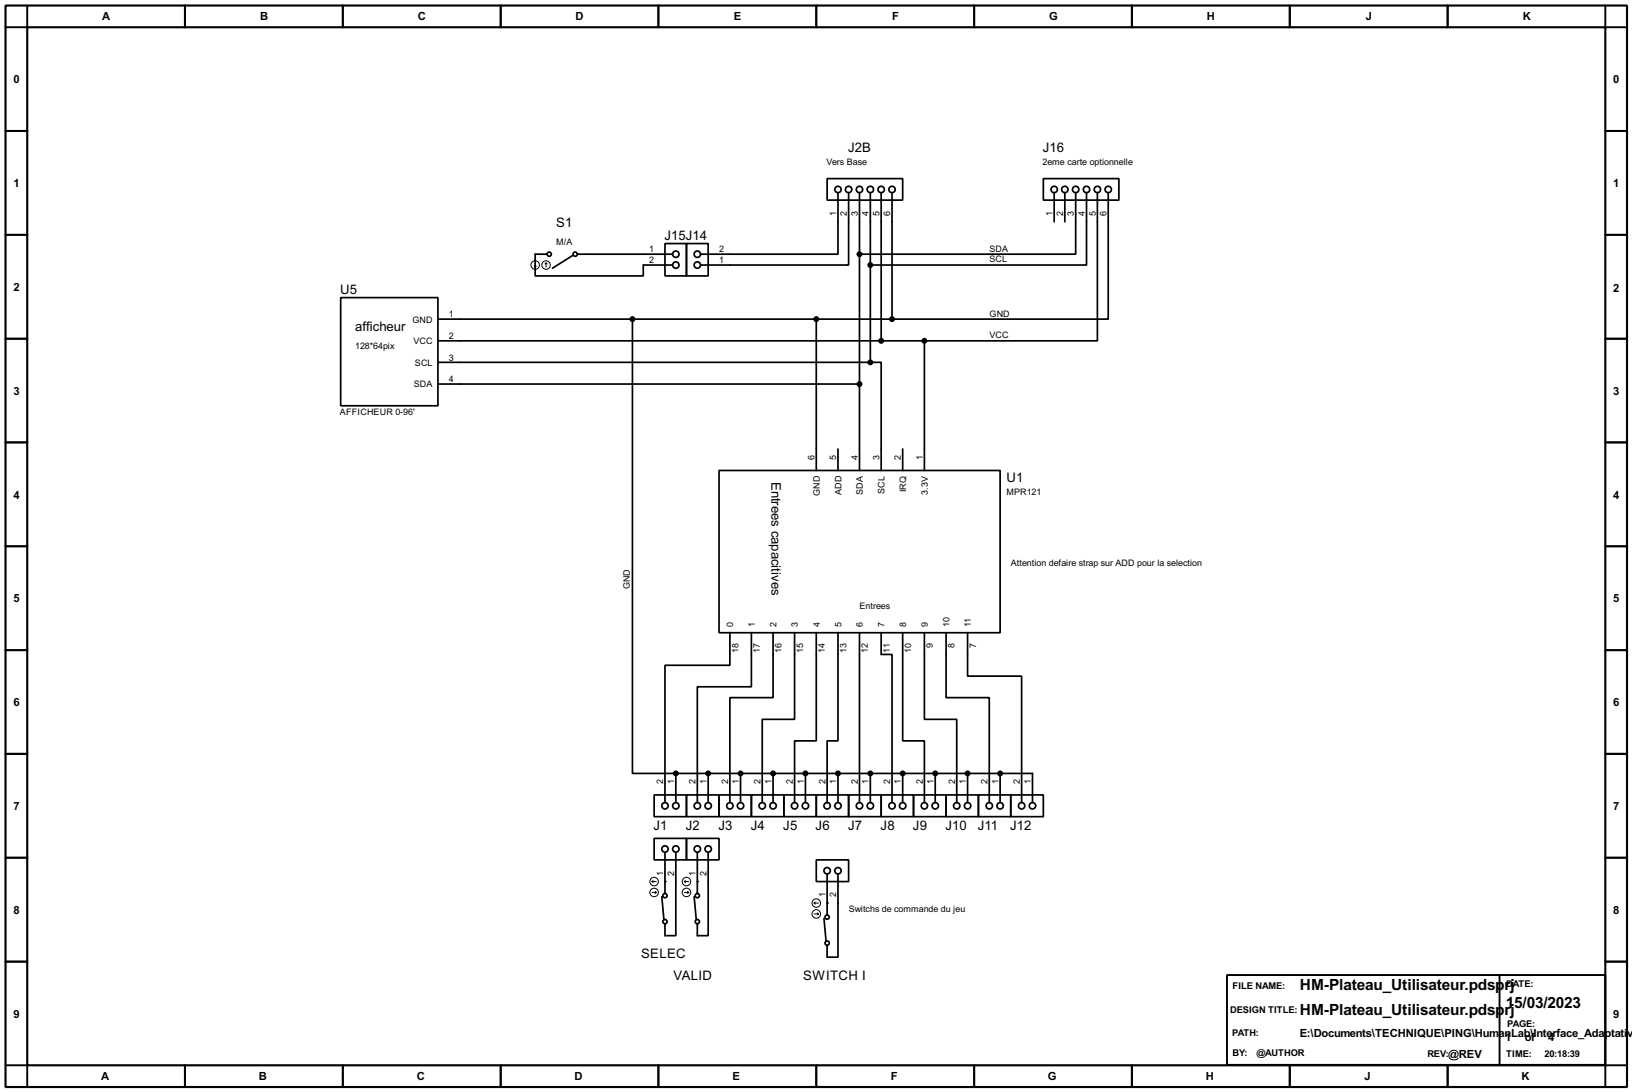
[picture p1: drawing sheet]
<svg xmlns="http://www.w3.org/2000/svg" width="383mm" height="256mm" viewBox="0 0 383 256" stroke-linecap="round" stroke-linejoin="round" font-family="sans-serif">
<path d="M1.3 1.3h381v254h-381zM6.4 6.4h370.8v243.8h-370.8z" fill="none" stroke="#000" stroke-width=".5"/>
<g fill="none" stroke="#000" stroke-width=".45">
<path d="M6.4 1.3v5.1h-5.1M43.5 1.3v5.1M80.6 1.3v5.1M117.7 1.3v5.1M154.7 1.3v5.1M191.8 1.3v5.1M228.9 1.3v5.1M266 1.3v5.1M303.1 1.3v5.1M340.2 1.3v5.1M377.2 1.3v5.1h5.1M1.3 30.8h5.1"/>
<path d="M377.2 30.8h5.1M1.3 55.2h5.1M377.2 55.2h5.1M1.3 79.6h5.1M377.2 79.6h5.1M1.3 103.9h5.1M377.2 103.9h5.1M1.3 128.3h5.1M377.2 128.3h5.1M1.3 152.7h5.1M377.2 152.7h5.1M1.3 177.1h5.1"/>
<path d="M377.2 177.1h5.1M1.3 201.5h5.1M377.2 201.5h5.1M1.3 225.9h5.1M288.3 229h88.9v21.1h-88.9zM352.4 229v21.1M377.2 225.9h5.1M1.3 250.2h5.1v5.1M43.5 250.2v5.1M80.6 250.2v5.1M117.7 250.2v5.1M154.7 250.2v5.1"/>
<path d="M191.8 250.2v5.1M228.9 250.2v5.1M266 250.2v5.1M303.1 250.2v5.1M340.2 250.2v5.1M382.3 250.2h-5.1v5.1"/>
</g>
<g fill="none" stroke="#000" stroke-width=".4">
<path d="M128.6 59.7h-2.8v5.1h25.4v-2.5h6.8M134.7 60l-4.9 3M135.7 59.7h22.3M156.3 57.2h5v7.6h-5zM161.3 57.2h5.1v7.6h-5.1zM194.4 42h17.7v5h-17.7zM196.9 45.3v14.4h-32.3M199.4 45.3v17h-34.8M202 45.3v65.2M204.5 45.3v39.8M207.1 45.3v34.8M209.6 45.3v29.7"/>
<path d="M245.2 42h17.7v5h-17.7zM247.7 45.3v6.8M250.2 45.3v6.8M252.8 45.3v14.4h-50.8M255.3 45.3v17h-50.8M257.9 45.3v34.8h-40.7M260.4 45.3v29.7h-50.8M80.1 69.9h22.8v25.4h-22.8zM102.9 75h106.7M148.6 75v106.7h10.2M191.8 75v35.5M102.9 85.1h101.6"/>
<path d="M102.9 90.2h99.1M102.9 80.1h114.3M204.5 85.1h2.6v25.4M217.2 80.1v30.4M169 110.5h66v38.1h-66zM196.9 105.5v5M212.1 105.5v5M171.5 148.6v7.7h-15.2v32.2M176.6 148.6v12.7h-12.7v27.2M181.7 148.6v15.3h-10.2v24.6M186.7 148.6v20.4h-7.6v19.5M191.8 148.6v25.4h-5.1v14.5"/>
<path d="M196.9 148.6v25.4h-2.5v14.5M202 148.6v39.9M207.1 148.6v5.1h2.5v34.8M212.1 148.6v25.4h5.1v14.5M217.2 148.6v20.4h7.6v19.5M222.3 148.6v15.3h10.2v24.6M227.4 148.6v10.2h12.7v29.7M153.7 186.7h7.6v5.1h-7.6zM153.7 196.9h7.6v5.1h-7.6zM158.8 181.7h83.8v6.8M158.8 181.7v6.8M161.3 186.7h7.7v5.1h-7.7z"/>
<path d="M161.3 196.9h7.7v5.1h-7.7zM166.4 181.7v6.8M169 186.7h7.6v5.1h-7.6zM174 181.7v6.8M176.6 186.7h7.6v5.1h-7.6zM181.7 181.7v6.8M184.2 186.7h7.6v5.1h-7.6zM189.3 181.7v6.8M191.8 186.7h7.6v5.1h-7.6zM196.9 181.7v6.8M199.4 186.7h7.7v5.1h-7.7zM204.5 181.7v6.8"/>
<path d="M207.1 186.7h7.6v5.1h-7.6zM212.1 181.7v6.8M214.7 186.7h7.6v5.1h-7.6zM219.8 181.7v6.8M222.3 186.7h7.6v5.1h-7.6zM227.4 181.7v6.8M229.9 186.7h7.6v5.1h-7.6zM235 181.7v6.8M237.5 186.7h7.7v5.1h-7.7zM155.5 210.6l.5 5.4M156.3 200.2v9.7M158.8 200.2v19.6h-2.5v-2.8"/>
<path d="M163.1 210.6l.5 5.4M163.9 200.2v9.7M166.4 200.2v19.6h-2.5v-2.8M191.8 202h7.6v5.1h-7.6zM193.6 215.7l.5 5.3M194.4 205.3v9.6M196.9 205.3v19.5h-2.5v-2.7"/>
<circle cx="129" cy="59.7" r=".5"/>
<circle cx="135.1" cy="59.7" r=".5"/>
<circle cx="158.8" cy="59.7" r=".75"/>
<circle cx="163.8" cy="59.7" r=".75"/>
<circle cx="196.9" cy="44.5" r=".75"/>
<circle cx="199.4" cy="44.5" r=".75"/>
<circle cx="201.9" cy="44.5" r=".75"/>
<circle cx="204.5" cy="44.5" r=".75"/>
<circle cx="207" cy="44.5" r=".75"/>
<circle cx="209.6" cy="44.5" r=".75"/>
<circle cx="247.7" cy="44.5" r=".75"/>
<circle cx="250.2" cy="44.5" r=".75"/>
<circle cx="252.7" cy="44.5" r=".75"/>
<circle cx="255.3" cy="44.5" r=".75"/>
<circle cx="257.8" cy="44.5" r=".75"/>
<circle cx="260.4" cy="44.5" r=".75"/>
<circle cx="158.8" cy="62.3" r=".75"/>
<circle cx="163.8" cy="62.3" r=".75"/>
<circle cx="156.2" cy="199.4" r=".75"/>
<circle cx="156.2" cy="189.3" r=".75"/>
<circle cx="158.8" cy="189.3" r=".75"/>
<circle cx="158.8" cy="199.4" r=".75"/>
<circle cx="163.8" cy="199.4" r=".75"/>
<circle cx="163.8" cy="189.3" r=".75"/>
<circle cx="166.4" cy="189.3" r=".75"/>
<circle cx="166.4" cy="199.4" r=".75"/>
<circle cx="171.5" cy="189.3" r=".75"/>
<circle cx="174" cy="189.3" r=".75"/>
<circle cx="179.1" cy="189.3" r=".75"/>
<circle cx="181.6" cy="189.3" r=".75"/>
<circle cx="186.7" cy="189.3" r=".75"/>
<circle cx="189.2" cy="189.3" r=".75"/>
<circle cx="194.3" cy="189.3" r=".75"/>
<circle cx="196.9" cy="189.3" r=".75"/>
<circle cx="201.9" cy="189.3" r=".75"/>
<circle cx="204.5" cy="189.3" r=".75"/>
<circle cx="209.6" cy="189.3" r=".75"/>
<circle cx="212.1" cy="189.3" r=".75"/>
<circle cx="217.2" cy="189.3" r=".75"/>
<circle cx="219.7" cy="189.3" r=".75"/>
<circle cx="224.8" cy="189.3" r=".75"/>
<circle cx="227.3" cy="189.3" r=".75"/>
<circle cx="232.4" cy="189.3" r=".75"/>
<circle cx="235" cy="189.3" r=".75"/>
<circle cx="240" cy="189.3" r=".75"/>
<circle cx="242.6" cy="189.3" r=".75"/>
<circle cx="156.2" cy="210.4" r=".5"/>
<circle cx="156.2" cy="216.5" r=".5"/>
<circle cx="163.8" cy="210.4" r=".5"/>
<circle cx="163.8" cy="216.5" r=".5"/>
<circle cx="194.3" cy="215.4" r=".5"/>
<circle cx="194.3" cy="204.5" r=".75"/>
<circle cx="196.9" cy="204.5" r=".75"/>
<circle cx="194.3" cy="221.5" r=".5"/>
</g>
<g fill="#000">
<circle cx="158.8" cy="181.7" r=".2"/>
<circle cx="166.4" cy="181.7" r=".2"/>
<circle cx="174" cy="181.7" r=".2"/>
<circle cx="181.7" cy="181.7" r=".2"/>
<circle cx="189.3" cy="181.7" r=".2"/>
<circle cx="196.9" cy="181.7" r=".2"/>
<circle cx="204.5" cy="181.7" r=".2"/>
<circle cx="212.1" cy="181.7" r=".2"/>
<circle cx="219.8" cy="181.7" r=".2"/>
<circle cx="227.4" cy="181.7" r=".2"/>
<circle cx="235" cy="181.7" r=".2"/>
<circle cx="156.3" cy="207.1" r=".2"/>
<circle cx="163.9" cy="207.1" r=".2"/>
<circle cx="194.4" cy="212.1" r=".2"/>
</g>
<g fill="#000" stroke="#000" stroke-width=".4">
<circle cx="201.9" cy="59.7" r=".5"/>
<circle cx="148.6" cy="75" r=".5"/>
<circle cx="191.8" cy="75" r=".5"/>
<circle cx="204.5" cy="62.3" r=".5"/>
<circle cx="209.6" cy="75" r=".5"/>
<circle cx="201.9" cy="90.2" r=".5"/>
<circle cx="204.5" cy="85.1" r=".5"/>
<circle cx="207" cy="80.1" r=".5"/>
<circle cx="217.2" cy="80.1" r=".5"/>
<circle cx="158.8" cy="181.7" r=".5"/>
<circle cx="166.4" cy="181.7" r=".5"/>
<circle cx="174" cy="181.7" r=".5"/>
<circle cx="181.6" cy="181.7" r=".5"/>
<circle cx="189.2" cy="181.7" r=".5"/>
<circle cx="196.9" cy="181.7" r=".5"/>
<circle cx="204.5" cy="181.7" r=".5"/>
<circle cx="212.1" cy="181.7" r=".5"/>
<circle cx="219.7" cy="181.7" r=".5"/>
<circle cx="227.3" cy="181.7" r=".5"/>
<circle cx="235" cy="181.7" r=".5"/>
</g>
<g fill="none" stroke="#000" stroke-width=".23">
<path d="M125.5 62.5l.3 .3M125.8 61.8v1M126 62.5l-.2 .3M128.3 61.8l.3 .2M128.3 61.8l-.2 .2M128.3 61.8v1M153.2 209.6h1M153.2 207.1l.3 .2M153.2 207.1h1M153.5 206.8l-.3 .3M154 209.4l.2 .2M154.2 209.6l-.2 .3"/>
<path d="M160.8 209.6h1.1M160.8 207.1h1.1M160.8 207.1l.3 .2M161.1 206.8l-.3 .3M161.6 209.4l.3 .2M161.9 209.6l-.3 .3M191.3 214.7h1M191.3 212.1l.3 .3M191.3 212.1h1M191.6 211.9l-.3 .2M192.1 214.4l.2 .3M192.3 214.7l-.2 .2"/>
<circle cx="125.7" cy="62.3" r="1"/>
<circle cx="128.3" cy="62.3" r="1"/>
<circle cx="153.7" cy="207.1" r="1"/>
<circle cx="153.7" cy="209.6" r="1"/>
<circle cx="161.3" cy="207.1" r="1"/>
<circle cx="161.3" cy="209.6" r="1"/>
<circle cx="191.8" cy="214.7" r="1"/>
<circle cx="191.8" cy="212.1" r="1"/>
</g>
<g font-size="4.1">
<text x="305.4" y="232.6">HM-Plateau_Utilisateur.pdsp</text>
<text x="353.5" y="232.6">rj</text>
<text x="305.4" y="238.5">HM-Plateau_Utilisateur.pdsp</text>
<text x="353.5" y="238.5">rj</text>
<text x="353.9" y="236.7">15/03/2023</text>
</g>
<g font-size="3.5">
<text x="199.3" y="35.7">J2B</text>
<text x="245" y="35.7">J16</text>
<text x="130.7" y="53.3">S1</text>
<text x="156.1" y="56.4">J15J14</text>
<text x="79.9" y="69.1">U5</text>
<text x="83.5" y="77.9">afficheur</text>
<text x="181.3" y="113.1" transform="rotate(90 181.3 113.1)">Entrees capacitives</text>
<text x="236.5" y="113.2">U1</text>
<text x="153.6" y="194.9">J1</text>
<text x="161.2" y="194.9">J2</text>
<text x="168.8" y="194.9">J3</text>
<text x="176.4" y="194.9">J4</text>
<text x="184.1" y="194.9">J5</text>
<text x="191.7" y="194.9">J6</text>
<text x="199.3" y="194.9">J7</text>
<text x="206.9" y="194.9">J8</text>
<text x="214.5" y="194.9">J9</text>
<text x="222.2" y="194.9">J10</text>
<text x="229.8" y="194.9">J11</text>
<text x="237.4" y="194.9">J12</text>
<text x="150.7" y="225">SELEC</text>
<text x="158.3" y="230.1">VALID</text>
<text x="188.8" y="230.1">SWITCH I</text>
</g>
<g font-size="3">
<text x="24" y="4.6">A</text>
<text x="61.1" y="4.6">B</text>
<text x="98.2" y="4.6">C</text>
<text x="135.2" y="4.6">D</text>
<text x="172.4" y="4.6">E</text>
<text x="209.6" y="4.6">F</text>
<text x="246.5" y="4.6">G</text>
<text x="283.6" y="4.6">H</text>
<text x="320.9" y="4.6">J</text>
<text x="357.8" y="4.6">K</text>
<text x="3.2" y="19.5">0</text>
<text x="379.1" y="19.5">0</text>
<text x="3.2" y="44">1</text>
<text x="379.1" y="44">1</text>
<text x="3.2" y="68.4">2</text>
<text x="379.1" y="68.6">2</text>
<text x="3.2" y="92.7">3</text>
<text x="379.1" y="92.7">3</text>
<text x="3.2" y="117.1">4</text>
<text x="379.1" y="117.1">4</text>
<text x="3.2" y="141.5">5</text>
<text x="379.1" y="141.5">5</text>
<text x="3.2" y="165.9">6</text>
<text x="379.1" y="165.9">6</text>
<text x="3.2" y="190.3">7</text>
<text x="379.1" y="190.3">7</text>
<text x="3.2" y="214.7">8</text>
<text x="379.1" y="214.7">8</text>
<text x="3.2" y="239.1">9</text>
<text x="379.1" y="239.1">9</text>
<text x="305.4" y="243.5">E:\Documents\TECHNIQUE\PING\HumanLab\Interface_Adaptati</text>
<text x="353.7" y="244.5">1</text>
<text x="358.3" y="244.5">of</text>
<text x="363.8" y="244.5">4</text>
<text x="382.4" y="243.5">v</text>
<text x="340.3" y="248.6">@REV</text>
<text x="23.8" y="253.8">A</text>
<text x="60.8" y="253.8">B</text>
<text x="97.9" y="253.8">C</text>
<text x="135" y="253.8">D</text>
<text x="172.1" y="253.8">E</text>
<text x="209.3" y="253.8">F</text>
<text x="246.2" y="253.8">G</text>
<text x="283.3" y="253.8">H</text>
<text x="320.6" y="253.8">J</text>
<text x="357.5" y="253.8">K</text>
</g>
<g font-size="2.5">
<text x="289.6" y="232.4">FILE NAME:</text>
<text x="353.9" y="231.9">DATE:</text>
<text x="289" y="238">DESIGN TITLE:</text>
<text x="289.5" y="243.3">PATH:</text>
<text x="354.1" y="241.3">PAGE:</text>
<text x="289.6" y="248.1">BY:</text>
<text x="295.2" y="248.1">@AUTHOR</text>
<text x="335.4" y="248.4">REV:</text>
<text x="353.9" y="248.4">TIME:</text>
<text x="362.9" y="248.4">20:18:39</text>
</g>
<g font-size="2.4">
<text x="194.2" y="38.7">Vers Base</text>
<text x="245" y="38.7">2eme carte optionnelle</text>
<text x="196.5" y="50.7" transform="rotate(-90 196.5 50.7)">1</text>
<text x="199" y="50.7" transform="rotate(-90 199 50.7)">2</text>
<text x="201.6" y="50.7" transform="rotate(-90 201.6 50.7)">3</text>
<text x="204.1" y="50.7" transform="rotate(-90 204.1 50.7)">4</text>
<text x="206.7" y="50.7" transform="rotate(-90 206.7 50.7)">5</text>
<text x="209.2" y="50.7" transform="rotate(-90 209.2 50.7)">6</text>
<text x="247.3" y="50.7" transform="rotate(-90 247.3 50.7)">1</text>
<text x="249.8" y="50.7" transform="rotate(-90 249.8 50.7)">2</text>
<text x="252.4" y="50.7" transform="rotate(-90 252.4 50.7)">3</text>
<text x="254.9" y="50.7" transform="rotate(-90 254.9 50.7)">4</text>
<text x="257.5" y="50.7" transform="rotate(-90 257.5 50.7)">5</text>
<text x="260" y="50.7" transform="rotate(-90 260 50.7)">6</text>
<text x="130.7" y="57.6">M/A</text>
<text x="152.6" y="59.3">1</text>
<text x="169" y="59.3">2</text>
<text x="232.5" y="59.1">SDA</text>
<text x="152.6" y="61.9">2</text>
<text x="169" y="61.9">1</text>
<text x="232.5" y="61.7">SCL</text>
<text x="96.9" y="75.8">GND</text>
<text x="105.5" y="74.6">1</text>
<text x="232.5" y="74.4">GND</text>
<text x="83.5" y="82.1">128*64pix</text>
<text x="97.1" y="80.8">VCC</text>
<text x="105.5" y="79.7">2</text>
<text x="232.5" y="79.5">VCC</text>
<text x="97.5" y="85.9">SCL</text>
<text x="105.5" y="84.7">3</text>
<text x="105.5" y="89.8">4</text>
<text x="97.2" y="91">SDA</text>
<text x="79.9" y="97.5">AFFICHEUR 0-96'</text>
<text x="191.4" y="108" transform="rotate(-90 191.4 108)">6</text>
<text x="201.6" y="108" transform="rotate(-90 201.6 108)">4</text>
<text x="211.7" y="108" transform="rotate(-90 211.7 108)">2</text>
<text x="216.8" y="108" transform="rotate(-90 216.8 108)">1</text>
<text x="196.5" y="108" transform="rotate(-90 196.5 108)">5</text>
<text x="206.7" y="108" transform="rotate(-90 206.7 108)">3</text>
<text x="192.6" y="116.6" transform="rotate(-90 192.6 116.6)">GND</text>
<text x="197.7" y="116.3" transform="rotate(-90 197.7 116.3)">ADD</text>
<text x="202.8" y="116.2" transform="rotate(-90 202.8 116.2)">SDA</text>
<text x="207.9" y="116" transform="rotate(-90 207.9 116)">SCL</text>
<text x="212.9" y="115.7" transform="rotate(-90 212.9 115.7)">IRQ</text>
<text x="218" y="116.2" transform="rotate(-90 218 116.2)">3.3V</text>
<text x="236.5" y="116.2">MPR121</text>
<text x="237.5" y="132.9">Attention defaire strap sur ADD pour la selection</text>
<text x="148" y="138.4" transform="rotate(-90 148 138.4)">GND</text>
<text x="202" y="143">Entrees</text>
<text x="172.3" y="147.4" transform="rotate(-90 172.3 147.4)">0</text>
<text x="177.4" y="147.4" transform="rotate(-90 177.4 147.4)">1</text>
<text x="182.5" y="147.4" transform="rotate(-90 182.5 147.4)">2</text>
<text x="187.5" y="147.4" transform="rotate(-90 187.5 147.4)">3</text>
<text x="192.6" y="147.4" transform="rotate(-90 192.6 147.4)">4</text>
<text x="197.7" y="147.4" transform="rotate(-90 197.7 147.4)">5</text>
<text x="202.8" y="147.4" transform="rotate(-90 202.8 147.4)">6</text>
<text x="207.9" y="147.4" transform="rotate(-90 207.9 147.4)">7</text>
<text x="212.9" y="147.4" transform="rotate(-90 212.9 147.4)">8</text>
<text x="218" y="147.4" transform="rotate(-90 218 147.4)">9</text>
<text x="223.1" y="147.3" transform="rotate(-90 223.1 147.3)">10</text>
<text x="228.2" y="147.4" transform="rotate(-90 228.2 147.4)">11</text>
<text x="173.5" y="153.5" transform="rotate(-90 173.5 153.5)">18</text>
<text x="178.6" y="153.5" transform="rotate(-90 178.6 153.5)">17</text>
<text x="183.7" y="153.5" transform="rotate(-90 183.7 153.5)">16</text>
<text x="188.7" y="153.5" transform="rotate(-90 188.7 153.5)">15</text>
<text x="193.8" y="153.5" transform="rotate(-90 193.8 153.5)">14</text>
<text x="198.9" y="153.5" transform="rotate(-90 198.9 153.5)">13</text>
<text x="204" y="153.5" transform="rotate(-90 204 153.5)">12</text>
<text x="209.1" y="153.3" transform="rotate(-90 209.1 153.3)">11</text>
<text x="214.1" y="153.5" transform="rotate(-90 214.1 153.5)">10</text>
<text x="219.2" y="152.3" transform="rotate(-90 219.2 152.3)">9</text>
<text x="224.3" y="152.3" transform="rotate(-90 224.3 152.3)">8</text>
<text x="229.3" y="152.3" transform="rotate(-90 229.3 152.3)">7</text>
<text x="155.9" y="184.2" transform="rotate(-90 155.9 184.2)">2</text>
<text x="158.4" y="184.2" transform="rotate(-90 158.4 184.2)">1</text>
<text x="163.5" y="184.2" transform="rotate(-90 163.5 184.2)">2</text>
<text x="166" y="184.2" transform="rotate(-90 166 184.2)">1</text>
<text x="171.1" y="184.2" transform="rotate(-90 171.1 184.2)">2</text>
<text x="173.6" y="184.2" transform="rotate(-90 173.6 184.2)">1</text>
<text x="178.7" y="184.2" transform="rotate(-90 178.7 184.2)">2</text>
<text x="181.3" y="184.2" transform="rotate(-90 181.3 184.2)">1</text>
<text x="186.3" y="184.2" transform="rotate(-90 186.3 184.2)">2</text>
<text x="188.9" y="184.2" transform="rotate(-90 188.9 184.2)">1</text>
<text x="194" y="184.2" transform="rotate(-90 194 184.2)">2</text>
<text x="196.5" y="184.2" transform="rotate(-90 196.5 184.2)">1</text>
<text x="201.6" y="184.2" transform="rotate(-90 201.6 184.2)">2</text>
<text x="204.1" y="184.2" transform="rotate(-90 204.1 184.2)">1</text>
<text x="209.2" y="184.2" transform="rotate(-90 209.2 184.2)">2</text>
<text x="211.7" y="184.2" transform="rotate(-90 211.7 184.2)">1</text>
<text x="216.8" y="184.2" transform="rotate(-90 216.8 184.2)">2</text>
<text x="219.4" y="184.2" transform="rotate(-90 219.4 184.2)">1</text>
<text x="224.4" y="184.2" transform="rotate(-90 224.4 184.2)">2</text>
<text x="227" y="184.2" transform="rotate(-90 227 184.2)">1</text>
<text x="232.1" y="184.2" transform="rotate(-90 232.1 184.2)">2</text>
<text x="234.6" y="184.2" transform="rotate(-90 234.6 184.2)">1</text>
<text x="239.7" y="184.2" transform="rotate(-90 239.7 184.2)">2</text>
<text x="242.2" y="184.2" transform="rotate(-90 242.2 184.2)">1</text>
<text x="155.9" y="205.7" transform="rotate(-90 155.9 205.7)">1</text>
<text x="158.4" y="205.6" transform="rotate(-90 158.4 205.6)">2</text>
<text x="163.4" y="205.7" transform="rotate(-90 163.4 205.7)">1</text>
<text x="166" y="205.7" transform="rotate(-90 166 205.7)">2</text>
<text x="194" y="210.8" transform="rotate(-90 194 210.8)">1</text>
<text x="196.5" y="210.8" transform="rotate(-90 196.5 210.8)">2</text>
<text x="199.4" y="214.1">Switchs de commande du jeu</text>
</g>
</svg>
